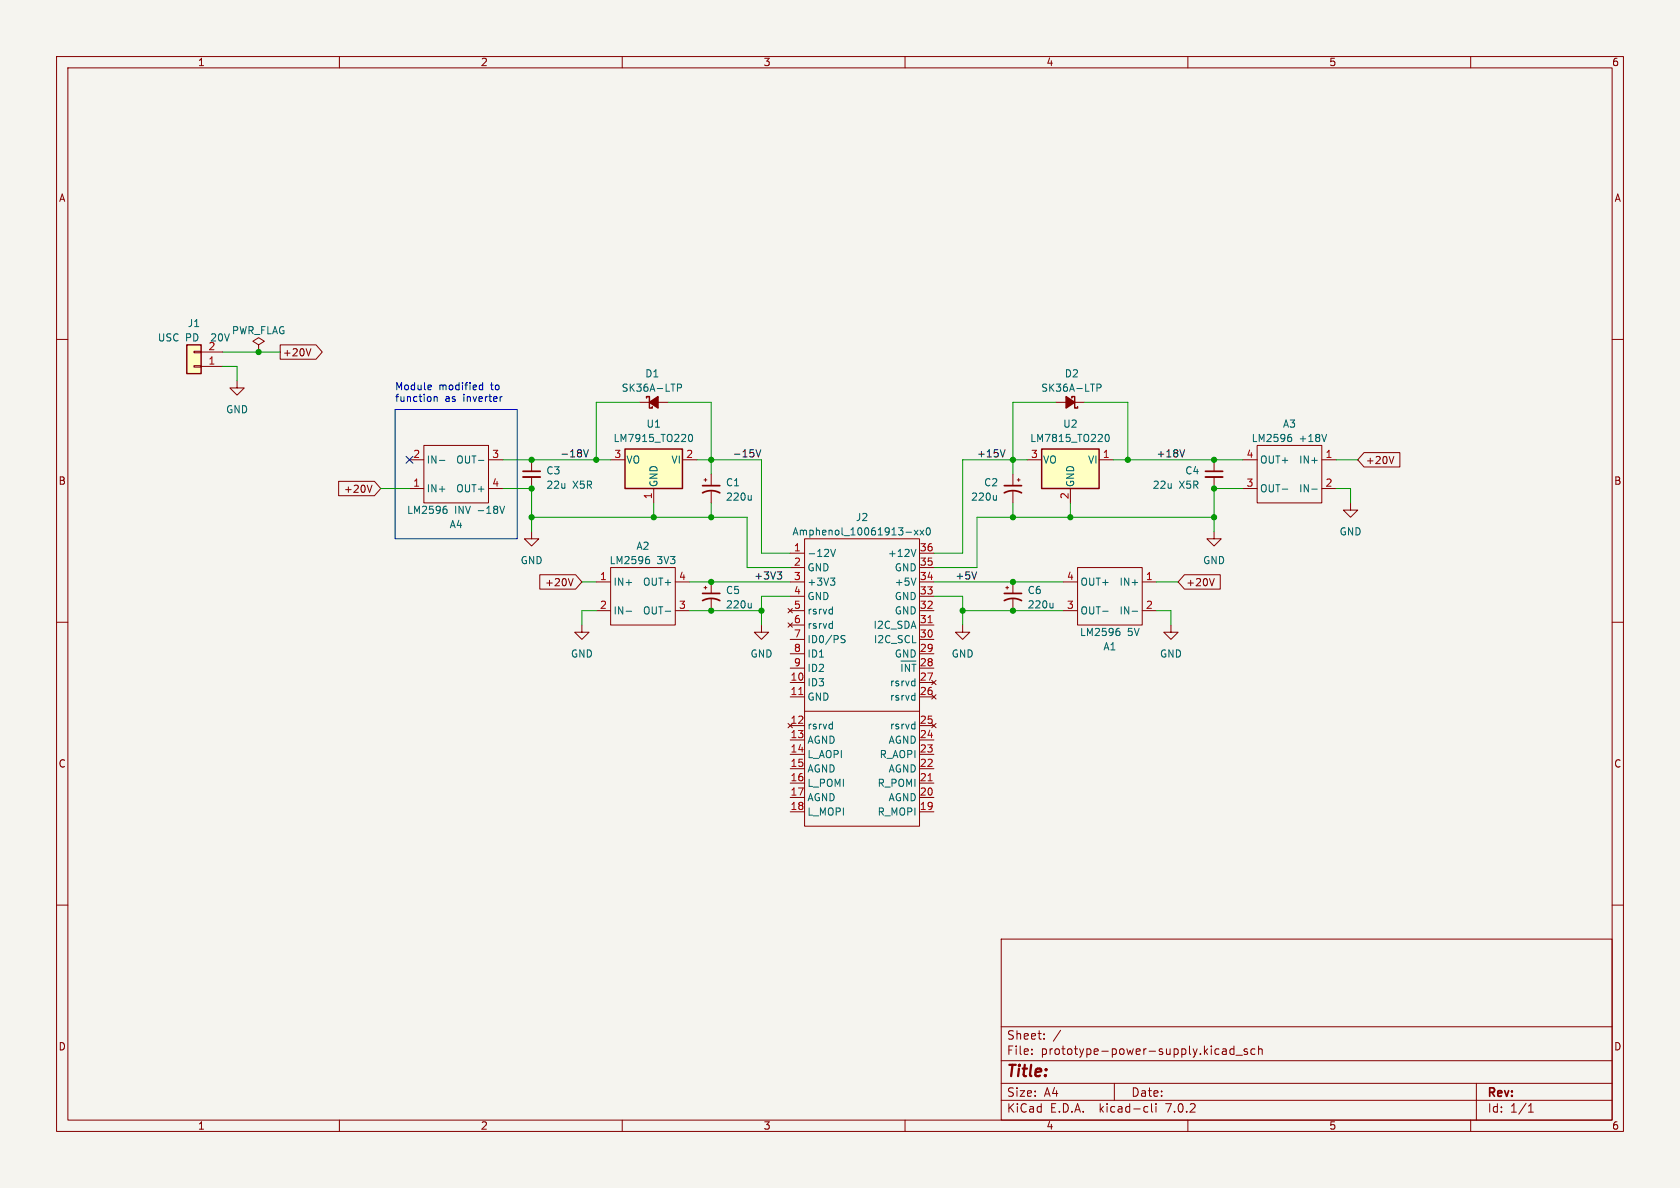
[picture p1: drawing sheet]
<svg xmlns="http://www.w3.org/2000/svg" width="297mm" height="210mm" viewBox="0 0 297 210" stroke-linecap="round" stroke-linejoin="round" font-family="sans-serif">
<path d="M0 0h297v210h-297z" fill="#f5f4ef" stroke="#f5f4ef" stroke-width=".18"/>
<g fill="none" stroke="#840000" stroke-width=".18">
<path d="M10 10h277v190h-277zM12 12h273v186h-273zM60 10v2M110 10v2M160 10v2M210 10v2M260 10v2M10 60h2M285 60h2M34.3 62.1h1.3v.3h-1.3zM34.3 64.6h1.3v.3h-1.3zM35.6 64.8h3.8"/>
<path d="M35.6 62.2h3.8M41.9 67.3v1.3h1.3l-1.3 1.3-1.3-1.3h1.3M45.7 61l1-.7-1-.6-1 .6 1 .7v1.2M45.7 62.2h.1M49.5 61h6.4l1.1 1.2-1.1 1.3h-6.4zM55 61.6l-.5 1.3M74.9 78.7h11.5v10.2h-11.5zM113 71.1h5.1M186.7 71.1h5.1M222.2 78.7h11.5v10.2h-11.5zM59.9 85.1h6.3l1.1 1.3-1.1 1.2h-6.3zM65.8 85.8l-.5 1.2"/>
<path d="M72.4 81.3h2.5M72.4 86.4h2.5M86.4 81.3h2.5M86.4 86.4h2.5M94 94v1.3h1.2l-1.2 1.2-1.3-1.2h1.3M94 81.3v2M94 84.3v2.1M107.9 81.3h2.6M115.6 86.4v2.5M120.6 81.3h2.6M124.5 84.8h.5M124.7 84.6v.5"/>
<path d="M125.7 83.8v2.1M125.7 86.9v2M139.7 97.8h2.5M142.2 95.3h20.4v50.8h-20.4zM162.6 97.8h2.5M179.1 83.8v2.1M179.1 86.9v2M179.8 84.8h.5M180.1 84.6v.5M181.6 81.3h2.5M189.2 86.4v2.5M194.3 81.3h2.5"/>
<path d="M214.6 94v1.3h1.3l-1.3 1.2-1.2-1.2h1.2M214.6 81.3v2M214.6 84.3v2.1M219.7 81.3h2.5M219.7 86.4h2.5M233.7 81.3h2.5M233.7 86.4h2.5M238.8 88.9v1.3h1.2l-1.2 1.2-1.3-1.2h1.3M241.1 80h6.4v2.6h-6.4l-1.1-1.3zM246.4 80.7l-.4 1.3M10 110h2M95.4 101.6h6.4l1.1 1.3-1.1 1.2h-6.4z"/>
<path d="M101.3 102.3l-.4 1.2M102.9 110.5v1.3h1.2l-1.2 1.2-1.3-1.2h1.3M105.4 102.9h2.5M105.4 108h2.5M107.9 100.3h11.5v10.2h-11.5zM119.4 102.9h2.5M119.4 108h2.5M124.5 103.9h.5M124.7 103.6v.5M125.7 102.9v2M125.7 105.9v2.1M134.6 110.5v1.3h1.3l-1.3 1.2-1.3-1.2h1.3"/>
<path d="M139.3 107.6l.8 .7M139.3 110.1l.8 .8M139.7 102.9h2.5M139.7 108h2.5M139.7 100.3h2.5M139.7 118.1h2.5M139.7 115.6h2.5M139.7 113h2.5M139.7 110.5h2.5M139.7 105.4h2.5M140.1 107.6l-.8 .7M140.1 110.1l-.8 .8"/>
<path d="M162.6 102.9h2.5M162.6 108h2.5M162.6 100.3h2.5M162.6 118.1h2.5M162.6 115.6h2.5M162.6 113h2.5M162.6 110.5h2.5M162.6 105.4h2.5M170.2 110.5v1.3h1.2l-1.2 1.2-1.3-1.2h1.3M177.8 103.9h.5M178.1 103.6v.5M179.1 102.9v2"/>
<path d="M179.1 105.9v2.1M188 102.9h2.5M188 108h2.5M190.5 100.3h11.4v10.2h-11.4zM201.9 102.9h2.6M201.9 108h2.6M207 110.5v1.3h1.3l-1.3 1.2-1.3-1.2h1.3M209.4 101.6h6.3v2.5h-6.3l-1.1-1.2zM214.7 102.3l-.5 1.2M285 110h2M139.3 127.9l.8 .8M139.7 120.7h2.5"/>
<path d="M139.7 123.2h2.5M139.7 128.3h2.5M139.7 130.8h2.5M139.7 133.4h2.5M139.7 135.9h2.5M139.7 138.4h2.5M140.1 127.9l-.8 .8M142.2 125.7h20.4M162.6 120.7h2.5M162.6 123.2h2.5M162.6 128.3h2.5M162.6 130.8h2.5"/>
<path d="M162.6 133.4h2.5M162.6 135.9h2.5M162.6 138.4h2.5M164.7 127.9l.8 .8M164.7 122.8l.8 .8M164.7 120.3l.8 .7M165.5 127.9l-.8 .8M165.5 122.8l-.8 .8M165.5 120.3l-.8 .7M10 160h2M139.7 141h2.5M139.7 143.5h2.5"/>
<path d="M162.6 141h2.5M162.6 143.5h2.5M285 160h2M177 166h108v32h-108zM60 198v2M110 198v2M160 198v2M177 194.5h108M177 191.5h108M177 187.5h108M177 181.5h108M182.4 186.3v.1"/>
<path d="M182.4 185.5v.1M184.6 183.6v.1M184.6 182.8v.1M197 191.5v3M202.5 195.6l.4 .1M202.9 196.5l-.4 .1M203.6 195.1v1.3l.2 .2M204.4 195.1v.1M204.4 195.6v1M210 198v2M216.3 185.4l.4 .1 .1 .9M216.8 186.3l-.5 .1"/>
<path d="M216.8 185.8h-.5M218.1 185.5l-.4-.1-.3 .3v.4l.2 .2h.5M218.1 184.9v1.5M218.5 186.5h1.1M220.5 185.5l-.4-.1-.2 .2 .1 .2 .5 .2v.3h-.6M221.9 185.5l-.5-.1-.3 .3v.4l.2 .2h.6M222.5 185.5l.2-.1 .4 .1v.9M222.5 184.9v1.5M260 198v2M261 191.5v6.5M270.2 196.6h.9M270.2 195.5l.4-.4v1.5"/>
</g>
<g fill="#ffffc2" stroke="#ffffc2" stroke-width=".18">
<path d="M110.5 79.4h10.1v7h-10.1z"/>
<path d="M184.1 79.4h10.2v7h-10.2z"/>
<path d="M33 61h2.6v5h-2.6z"/>
</g>
<path d="M33 61h2.6v5h-2.6zM110.5 79.4h10.1v7h-10.1zM114.3 70.4v-.3h.5v2h.5v-.2M184.1 79.4h10.2v7h-10.2zM189.5 70.4v-.3h.5v2h.5v-.2" fill="none" stroke="#840000" stroke-width=".25"/>
<g fill="none" stroke="#006464" stroke-width=".18">
<path d="M119.8 68.6l.6-.1 .1-.2-.1-.3-.6-.1v1.3M121.7 77.3l.1-.4 .2-.1a.68 .68 0 0 1 .5 .6 .68 .68 0 0 1-.5 .7l-.2-.2-.1-.3M193.9 68.6l.6-.1 .2-.2-.1-.3-.7-.1v1.3M195.4 77.3l.1-.4 .2-.1a.68 .68 0 0 1 .4 .6 .68 .68 0 0 1-.4 .7l-.2-.2-.1-.3M228 76.8h.2M228.1 77.3l.3 .2v.3l-.3 .3M234.5 76.8l-.4 1.3M77.7 81.4h.9M78.7 89.5h.2M78.8 90l.2 .2v.3l-.2 .3M84.6 81.4h.9M88.4 89.5l.4 1.3 .4-1.3"/>
<path d="M114.5 98.4h.2M114.6 98.9l.2 .2v.3l-.2 .2M132.8 87.6v.8M132.8 88.3l-.2 .1M146.9 97.1l.4 1.3 .4-1.3M160.2 94.1h.9M161.6 93.7l.7 .9M161.9 97.1l-.4 1.3M162.3 93.7l-.7 .9M162.7 93.7l.6 .9M163.3 93.7l-.6 .9M163.9 93.4l.1-.1a.68 .68 0 0 1 .5 .6 .68 .68 0 0 1-.5 .7l-.1-.2-.2-.3z"/>
<path d="M176.2 87.6v.8M176.2 88.3l-.2 .1M226.7 86.5h1M231.9 86.5h1M110.7 108.1h1M117.6 108.1h1M132.8 106.6v.9M132.8 107.3l-.2 .2M146.8 102.2h.8l-.4 .5M147.5 102.7l.1 .2-.1 .5M148.8 112.9l.5 .2 .1 .2-.1 .3h-.4M148.8 112.4h.6"/>
<path d="M159.5 117.4v1.3M160.8 117.4v1.3l-.7-1.3v1.3M161.2 117.4h.7M161.6 117.4v1.3M161.7 120v1.2M161.9 102.2l-.4 1.3M186.2 106.6v.9M186.2 107.3l-.2 .2M194.9 108.1h1M197.6 111.1h.3M197.8 111.6l.2 .2v.3l-.2 .2M200.2 108.1h.9"/>
<path d="M161.6 128l.1 .1M161.6 122.9l.1 .1M161.6 120.4l.1 .1M161.7 122.5v1.3M161.7 127.6v1.3M161.7 128.8l-.1 .1M161.7 123.7l-.1 .1M161.7 121.2h-.1"/>
</g>
<path d="M92.5 84.3h3M213.1 84.3h3.1" fill="none" stroke="#840000" stroke-width=".33"/>
<path d="M92.5 83.3h3M124.2 87.1a3.2 3.2 0 0 1 3.1 0M124.2 85.9h3.1M177.5 87.1a3.2 3.2 0 0 1 3.1 0M177.5 85.9h3.1M213.1 83.3h3.1M124.2 106.2a3.2 3.2 0 0 1 3.1 0M124.2 104.9h3.1M177.5 106.2a3.2 3.2 0 0 1 3.1 0M177.5 104.9h3.1" fill="none" stroke="#840000" stroke-width=".3"/>
<path d="M164.1 110.1h.7M141.2 122.8h.7M164.1 138h.7" fill="none" stroke="#a90000" stroke-width=".18"/>
<g fill="#840000" stroke="#840000" stroke-width=".25">
<path d="M114.8 71.1l1.5-1v2z"/>
<path d="M188.5 70.1l1.5 1-1.5 1z"/>
</g>
<path d="M103.2 79.5l.4 1.3 .4-1.3M133.7 79.5l.4 1.3 .4-1.3M177.7 79.5l-.4 1.3M209.4 79.5l-.4 1.3M137.4 101.1h.8l-.4 .5M138.1 101.6l.1 .2-.1 .5" fill="none" stroke="#0f0f0f" stroke-width=".18"/>
<path d="M69.8 72.4h21.6v22.9h-21.6zM76.1 68.1l.2 .3-.6 .1M76.2 68.8l-.1 .1M76.7 70.2l.2-.1 .3 .1 .1 .8M76.7 70.1v.9M84.8 68.8l.2 .1 .3-.1M85.3 67.6v1.3M85.3 68.1h-.3l-.2 .1M88.8 70.1l-.4 .3" fill="none" stroke="#0000c2" stroke-width=".18"/>
<g fill="none" stroke="#009600" stroke-width=".18">
<path d="M39.4 62.2h10.1M39.4 64.8h2.5v2.5M113 71.1h-7.6v10.2M118.1 71.1h7.6v12.7M186.7 71.1h-7.6v12.7M191.8 71.1h7.6v10.2M67.3 86.4h5.1M88.9 81.3h19M88.9 86.4h5.1v7.6M94 91.4h38.1v8.9h7.6M115.6 88.9v2.5M123.2 81.3h11.4v16.5h5.1"/>
<path d="M125.7 88.9v2.5M179.1 88.9v2.5M181.6 81.3h-11.4v16.5h-5.1M189.2 88.9v2.5M196.8 81.3h22.9M214.6 91.4h-41.9v8.9h-7.6M219.7 86.4h-5.1v7.6M236.2 81.3h3.8M236.2 86.4h2.6v2.5M102.9 102.9h2.5M105.4 108h-2.5v2.5M121.9 102.9h17.8"/>
<path d="M121.9 108h12.7M139.7 105.4h-5.1v5.1M165.1 102.9h22.9M165.1 105.4h5.1v5.1M170.2 108h17.8M204.5 102.9h3.8M204.5 108h2.5v2.5"/>
</g>
<path d="M71.8 80.7l1.2 1.2M73 80.7l-1.2 1.2" fill="none" stroke="#000084" stroke-width=".18"/>
<g fill="#009600" stroke="#009600" stroke-width=".18">
<circle cx="125.7" cy="91.4" r=".46"/>
<circle cx="115.6" cy="91.4" r=".46"/>
<circle cx="105.4" cy="81.3" r=".46"/>
<circle cx="125.7" cy="102.9" r=".46"/>
<circle cx="125.7" cy="108" r=".46"/>
<circle cx="125.7" cy="81.3" r=".46"/>
<circle cx="189.2" cy="91.4" r=".46"/>
<circle cx="179.1" cy="81.3" r=".46"/>
<circle cx="134.6" cy="108" r=".46"/>
<circle cx="179.1" cy="91.4" r=".46"/>
<circle cx="170.2" cy="108" r=".46"/>
<circle cx="179.1" cy="102.9" r=".46"/>
<circle cx="179.1" cy="108" r=".46"/>
<circle cx="94" cy="91.4" r=".46"/>
<circle cx="94" cy="86.4" r=".46"/>
<circle cx="94" cy="81.3" r=".46"/>
<circle cx="45.7" cy="62.2" r=".46"/>
<circle cx="214.6" cy="81.3" r=".46"/>
<circle cx="199.4" cy="81.3" r=".46"/>
<circle cx="214.6" cy="86.4" r=".46"/>
<circle cx="214.6" cy="91.4" r=".46"/>
</g>
<text font-size="2.8" fill="#840000" x="178" y="190.8">Title:</text>
<g font-size="2.1" fill="#840000">
<text x="178" y="183.9">Sheet:</text>
<text x="186.2" y="183.9">/</text>
<text x="178" y="186.6">File:</text>
<text x="184" y="186.6">prototype-power-supply.kicad_sch</text>
<text x="178" y="196.8">KiCad</text>
<text x="178" y="194">Size:</text>
<text x="184.6" y="194">A4</text>
<text x="185.7" y="196.8">E.D.A.</text>
<text x="194.4" y="196.8">kicad-cli</text>
<text x="200" y="194">Date:</text>
<text x="206.2" y="196.8">7.0.2</text>
<text x="263" y="194.2">Rev:</text>
<text x="263" y="196.8">Id:</text>
<text x="267" y="196.8">1/1</text>
</g>
<g font-size="1.8" fill="#840000">
<text x="35" y="11.8">1</text>
<text x="85" y="11.8">2</text>
<text x="135" y="11.8">3</text>
<text x="185" y="11.8">4</text>
<text x="235" y="11.8">5</text>
<text x="285" y="11.8">6</text>
<text x="10.4" y="35.8">A</text>
<text x="285.4" y="35.8">A</text>
<text x="50" y="63.1">+20V</text>
<text x="241.5" y="82.2">+20V</text>
<text x="10.3" y="85.8">B</text>
<text x="60.7" y="87.3">+20V</text>
<text x="285.3" y="85.8">B</text>
<text x="96.2" y="103.8">+20V</text>
<text x="209.7" y="103.8">+20V</text>
<text x="10.3" y="135.8">C</text>
<text x="285.3" y="135.8">C</text>
<text x="10.3" y="185.8">D</text>
<text x="285.3" y="185.8">D</text>
<text x="35" y="199.8">1</text>
<text x="85" y="199.8">2</text>
<text x="135" y="199.8">3</text>
<text x="185" y="199.8">4</text>
<text x="235" y="199.8">5</text>
<text x="285" y="199.8">6</text>
</g>
<g font-size="1.8" fill="#006464">
<text x="33.1" y="58">J1</text>
<text x="40.9" y="59.2">PWR_FLAG</text>
<text x="27.8" y="60.5">USC PD</text>
<text x="36.8" y="62">2</text>
<text x="37.5" y="60.5">20V</text>
<text x="109.8" y="69.4">SK36A-LTP</text>
<text x="114" y="66.9">D1</text>
<text x="184" y="69.4">SK36A-LTP</text>
<text x="188.2" y="66.9">D2</text>
<text x="39.9" y="73.2">GND</text>
<text x="114.2" y="75.8">U1</text>
<text x="187.9" y="75.8">U2</text>
<text x="226.8" y="75.8">A3</text>
<text x="75.4" y="82.1">IN-</text>
<text x="80.5" y="82.1">OUT-</text>
<text x="108.4" y="78.3">LM7915_TO220</text>
<text x="110.7" y="82.1">VO</text>
<text x="118.6" y="82.1">VI</text>
<text x="182.1" y="78.3">LM7815_TO220</text>
<text x="184.4" y="82.1">VO</text>
<text x="192.2" y="82.1">VI</text>
<text x="221.2" y="78.3">LM2596</text>
<text x="222.8" y="82.1">OUT+</text>
<text x="229.5" y="82.1">IN+</text>
<text x="229.6" y="78.3">+18V</text>
<text x="75.4" y="87.2">IN+</text>
<text x="80.5" y="87.2">OUT+</text>
<text x="96.5" y="84">C3</text>
<text x="96.5" y="86.6">22u</text>
<text x="101.2" y="86.6">X5R</text>
<text x="116.4" y="86.1" transform="rotate(-90 116.4 86.1)">GND</text>
<text x="128.3" y="86.1">C1</text>
<text x="128.3" y="88.7">220u</text>
<text x="171.6" y="88.7">220u</text>
<text x="173.9" y="86.1">C2</text>
<text x="190.1" y="86.1" transform="rotate(-90 190.1 86.1)">GND</text>
<text x="203.7" y="86.6">22u</text>
<text x="208.4" y="86.6">X5R</text>
<text x="209.5" y="84">C4</text>
<text x="222.8" y="87.2">OUT-</text>
<text x="229.5" y="87.2">IN-</text>
<text x="71.9" y="91">LM2596</text>
<text x="79.4" y="93.5">A4</text>
<text x="80.3" y="91">INV -18V</text>
<text x="140" y="94.8">Amphenol_10061913-xx0</text>
<text x="151.2" y="92.3">J2</text>
<text x="236.8" y="94.8">GND</text>
<text x="92" y="99.9">GND</text>
<text x="107.7" y="99.9">LM2596</text>
<text x="112.5" y="97.3">A2</text>
<text x="116.1" y="99.9">3V3</text>
<text x="142.7" y="98.6">-12V</text>
<text x="142.7" y="101.2">GND</text>
<text x="156.8" y="98.6">+12V</text>
<text x="158.1" y="101.2">GND</text>
<text x="212.6" y="99.9">GND</text>
<text x="108.5" y="103.7">IN+</text>
<text x="113.5" y="103.7">OUT+</text>
<text x="128.3" y="105.2">C5</text>
<text x="128.3" y="107.7">220u</text>
<text x="142.7" y="103.7">+3V3</text>
<text x="142.7" y="106.2">GND</text>
<text x="158.1" y="106.2">GND</text>
<text x="158.1" y="103.7">+5V</text>
<text x="181.6" y="105.2">C6</text>
<text x="181.6" y="107.7">220u</text>
<text x="191" y="103.7">OUT+</text>
<text x="197.8" y="103.7">IN+</text>
<text x="108.5" y="108.8">IN-</text>
<text x="113.5" y="108.8">OUT-</text>
<text x="142.7" y="108.8">rsrvd</text>
<text x="142.7" y="111.3">rsrvd</text>
<text x="142.7" y="113.9">ID0/PS</text>
<text x="154.3" y="111.3">I2C_SDA</text>
<text x="154.4" y="113.9">I2C_SCL</text>
<text x="158.1" y="108.8">GND</text>
<text x="190.9" y="112.6">LM2596</text>
<text x="191" y="108.8">OUT-</text>
<text x="197.8" y="108.8">IN-</text>
<text x="199.3" y="112.6">5V</text>
<text x="100.9" y="116.4">GND</text>
<text x="132.6" y="116.4">GND</text>
<text x="142.7" y="116.4">ID1</text>
<text x="142.7" y="118.9">ID2</text>
<text x="158.1" y="116.4">GND</text>
<text x="168.2" y="116.4">GND</text>
<text x="195" y="115.1">A1</text>
<text x="205" y="116.4">GND</text>
<text x="142.7" y="121.5">ID3</text>
<text x="142.7" y="124">GND</text>
<text x="157.2" y="124">rsrvd</text>
<text x="157.2" y="121.5">rsrvd</text>
<text x="142.7" y="129.1">rsrvd</text>
<text x="142.7" y="131.6">AGND</text>
<text x="157" y="131.6">AGND</text>
<text x="157.2" y="129.1">rsrvd</text>
<text x="142.7" y="134.2">L_AOPI</text>
<text x="142.7" y="136.7">AGND</text>
<text x="155.4" y="134.2">R_AOPI</text>
<text x="157" y="136.7">AGND</text>
<text x="142.7" y="139.3">L_POMI</text>
<text x="142.7" y="141.8">AGND</text>
<text x="155" y="139.3">R_POMI</text>
<text x="157" y="141.8">AGND</text>
<text x="142.7" y="144.3">L_MOPI</text>
<text x="155" y="144.3">R_MOPI</text>
</g>
<g font-size="1.8" fill="#a90000">
<text x="36.8" y="64.5">1</text>
<text x="73" y="81">2</text>
<text x="87" y="81">3</text>
<text x="108.6" y="81">3</text>
<text x="121.3" y="81">2</text>
<text x="182.2" y="81">3</text>
<text x="194.9" y="81">1</text>
<text x="220.3" y="81">4</text>
<text x="234.3" y="81">1</text>
<text x="73" y="86.1">1</text>
<text x="87" y="86.1">4</text>
<text x="115.3" y="88.3" transform="rotate(-90 115.3 88.3)">1</text>
<text x="189" y="88.3" transform="rotate(-90 189 88.3)">2</text>
<text x="220.3" y="86.1">3</text>
<text x="234.3" y="86.1">2</text>
<text x="140.3" y="97.5">1</text>
<text x="140.3" y="100.1">2</text>
<text x="162.6" y="100.1">35</text>
<text x="162.6" y="97.5">36</text>
<text x="106" y="102.6">1</text>
<text x="106" y="107.7">2</text>
<text x="120" y="107.7">3</text>
<text x="120" y="102.6">4</text>
<text x="140.3" y="102.6">3</text>
<text x="140.3" y="105.2">4</text>
<text x="140.3" y="107.7">5</text>
<text x="162.6" y="107.7">32</text>
<text x="162.6" y="105.2">33</text>
<text x="162.6" y="102.6">34</text>
<text x="188.6" y="107.7">3</text>
<text x="188.6" y="102.6">4</text>
<text x="202.5" y="102.6">1</text>
<text x="202.5" y="107.7">2</text>
<text x="140.3" y="110.2">6</text>
<text x="140.3" y="112.8">7</text>
<text x="162.6" y="112.8">30</text>
<text x="162.6" y="110.2">31</text>
<text x="140.3" y="115.3">8</text>
<text x="140.3" y="117.9">9</text>
<text x="162.6" y="117.9">28</text>
<text x="162.6" y="115.3">29</text>
<text x="139.7" y="120.4">10</text>
<text x="139.7" y="122.9">11</text>
<text x="162.6" y="122.9">26</text>
<text x="162.6" y="120.4">27</text>
<text x="139.7" y="128">12</text>
<text x="139.7" y="130.6">13</text>
<text x="162.6" y="130.6">24</text>
<text x="162.6" y="128">25</text>
<text x="139.7" y="133.1">14</text>
<text x="139.7" y="135.6">15</text>
<text x="162.6" y="135.6">22</text>
<text x="162.6" y="133.1">23</text>
<text x="139.7" y="138.2">16</text>
<text x="139.7" y="140.7">17</text>
<text x="139.7" y="143.3">18</text>
<text x="162.6" y="143.3">19</text>
<text x="162.6" y="140.7">20</text>
<text x="162.6" y="138.2">21</text>
</g>
<g font-size="1.8" fill="#0000c2">
<text x="69.8" y="69.1">Module</text>
<text x="69.8" y="71.1">function</text>
<text x="77.6" y="69.1">modified</text>
<text x="78.7" y="71.1">as</text>
<text x="82" y="71.1">inverter</text>
<text x="86.9" y="69.1">to</text>
</g>
<g font-size="1.8" fill="#0f0f0f">
<text x="99.1" y="80.9">-18V</text>
<text x="129.5" y="80.9">-15V</text>
<text x="172.7" y="80.9">+15V</text>
<text x="204.5" y="80.9">+18V</text>
<text x="133.3" y="102.5">+3V3</text>
<text x="168.9" y="102.5">+5V</text>
</g>
</svg>
